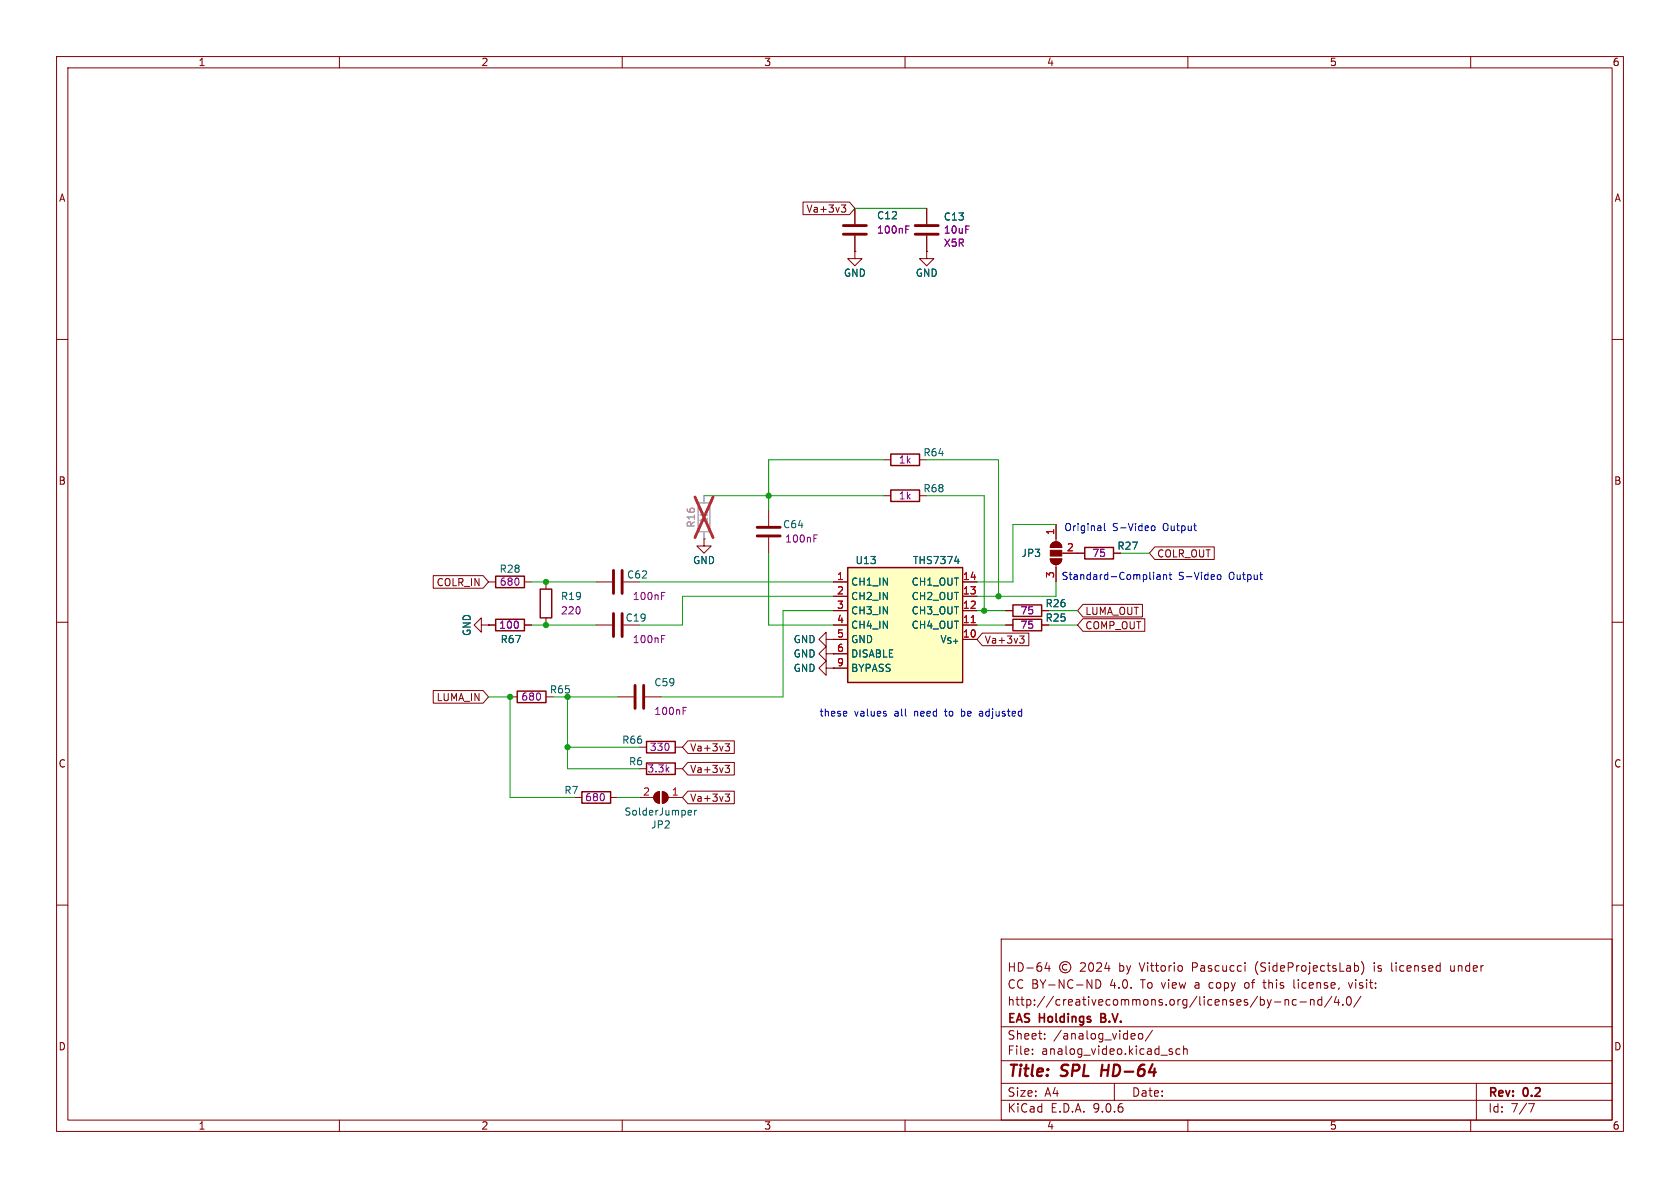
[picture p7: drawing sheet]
<svg xmlns="http://www.w3.org/2000/svg" width="297mm" height="210mm" viewBox="0 0 297 210" stroke-linecap="round" stroke-linejoin="round" font-family="sans-serif">
<g fill="none" stroke="#840000" stroke-width=".18">
<path d="M10 10h277v190h-277zM12 12h273v186h-273zM60 10v2M110 10v2M160 10v2M210 10v2M260 10v2M151.1 36.8v2.8M151.1 44.5v1.2h1.3l-1.3 1.3-1.2-1.3h1.2M151.1 44.5h.1M151.1 41.7v2.8M163.8 44.5v1.2h1.3l-1.3 1.3-1.2-1.3h1.2"/>
<path d="M163.8 44.5h.1M10 60h2M285 60h2M124.5 95.3v1.2h1.2l-1.2 1.3-1.3-1.3h1.3M124.5 95.3h.1M135.9 90.2v2.8M135.9 95v2.8M156.2 87.6h1.3M162.6 87.6h1.2M190.5 97.8h1.3M196.8 97.8h1.3M10 110h2"/>
<path d="M177.8 108h1.3M177.8 110.5h1.3M184.1 108h1.3M184.1 110.5h1.3M285 110h2M90.2 123.2h1.2M96.5 123.2h1.3M109.2 123.2h2.8M113 135.9h1.3M113 132.1h1.3M114 123.2h2.8M117.1 140a1.02 1.02 0 0 1 1 1 1.02 1.02 0 0 1-1 1z"/>
<path d="M119.4 135.9h1.2M119.4 132.1h1.2M101.6 141h1.3M107.9 141h1.3M113 141h2.6M115.9 140.3l.7-.3v2a1.02 1.02 0 0 1-.9-.6 1.02 1.02 0 0 1 .2-1.1zM118.1 141h2.5M10 160h2M177 166h108v32h-108zM185.1 170.1l-.4 1.1h1M185.5 170.7v1M188.6 170.6a.52 .52 0 0 0-.8 .4 .52 .52 0 0 0 .8 .4"/>
<path d="M191 170.3l.6-.1 .2 .1 .1 .3-.9 1.1h.9M192.6 170.3l.2-.1a.81 .81 0 0 1 .6 .6 .81 .81 0 0 1-.3 .8l-.1 .1a.81 .81 0 0 1-.4-1.4zM193.7 173.2a.76 .76 0 0 1 .9 .7 .76 .76 0 0 1-.9 .8zM193.9 170.3l.6-.1 .2 .1v.3l-.9 1.1h.9M195.7 170.1l-.4 1.1h.9M196 170.7v1M208.9 170.8l.1 .2v.4l-.1 .2M220.1 170.2v.1M220.1 170.7v1M220.1 173.8v.8M223.2 173.7h.6M223.5 173.2v1.3l.2 .2"/>
<path d="M225.3 177.1h1.2M227.2 176.7v1M227.2 176.8l.2-.1 .3 .1 .1 .9M228.7 173.2v1.3l.3 .2M229.2 176.8l-.5-.1-.2 .3v.4l.1 .2h.6M229.8 177.1h1.2M231.7 176.8l.2-.1 .3 .1 .1 .9M231.7 176.7v1M233.7 176.8l-.5-.1-.2 .3v.4l.1 .2h.6M233.7 176.2v1.5M235.5 176.1l-1.3 2M236.2 176.1l-.3 1.1h.9"/>
<path d="M236.6 176.7v1M237.4 177.6v.1M238.2 176.3l.2-.1a.81 .81 0 0 1 .6 .6 .81 .81 0 0 1-.3 .8l-.2 .1a.81 .81 0 0 1-.3-1.4zM238.4 173.7l.3 1 .4-1M239.6 170.7h.3l.3 .3-.1 .6-.5 .1M240.6 176.1l-1.3 2M240.7 170a1.72 1.72 0 0 1 0 2.3M243 170.2v.1M243 170.7v1M246 170.2v1.3l.2 .2M256.5 170.7v.8v.1l.4 .1M285 160h2"/>
<path d="M60 198v2M110 198v2M160 198v2M177 194.5h108M177 191.5h108M177 187.5h108M177 181.5h108M182.5 186.3v.1M182.5 185.5v.1M184.7 183.6v.1M184.7 182.8v.1M197 191.5v3"/>
<path d="M200.5 182.7l.2 .4-.7 .1M200.6 183.6l-.1 .1M201.3 182.8l.2-.1 .5 .1v.6l-.1 .2-.4 .1-.2-.1zM203.7 182.1l-1.2 2M206.9 185.9l.3 .1 .1 .2-.2 .2h-.3M206.9 185.4l.3 .1M208.6 185.5l-.4-.1-.3 .3v.4l.1 .2h.6M209.2 185.5l.3-.1 .3 .1 .1 .9M209.2 184.9v1.5M210 198v2M260 198v2M261 191.5v6.5"/>
<path d="M270.2 195.1h1l-.6 1.5"/>
<circle cx="188.3" cy="171" r="1"/>
</g>
<path d="M194.9 188.2l-.3 2" fill="none" stroke="#840000" stroke-width=".4"/>
<path d="M194.6 179.9h.5M195.1 179.2h-.5v1.5h.6" fill="none" stroke="#840000" stroke-width=".3"/>
<path d="M157.5 86.6h5.1v2h-5.1zM191.8 96.8h5v2h-5zM179.1 106.9h5v2.1h-5zM179.1 109.5h5v2h-5zM91.4 122.2h5.1v2h-5.1zM102.9 140h5v2h-5zM114.3 134.9h5.1v2h-5.1zM114.3 131.1h5.1v2h-5.1z" fill="none" stroke="#840000" stroke-width=".25"/>
<path d="M149.1 39.9h4.1M149.1 41.4h4.1M133.9 93.2h4M133.9 94.7h4M112.3 121.2v4M113.8 121.2v4" fill="none" stroke="#840000" stroke-width=".51"/>
<path d="M160.1 39.9h.6M160.1 40.6h.5M143.9 95.2h.4M143.9 94.6h.6M120.8 125.6h.4M120.8 125h.6" fill="none" stroke="#840084" stroke-width=".18"/>
<path d="M123.4 88.9h2.1v5.1h-2.1z" fill="none" stroke="#a1a1a1" stroke-width=".25"/>
<path d="M124.5 87.6v1.3M124.5 94v1.3" fill="none" stroke="#a1a1a1" stroke-width=".18"/>
<path d="M122.9 87.9l3.2 7.1M126.1 87.9l-3.2 7.1" fill="none" stroke="#e12e31" stroke-width=".46"/>
<g fill="#840000" stroke="#840000" stroke-width=".18">
<path d="M117.1 140a1.02 1.02 0 0 1 1 1 1.02 1.02 0 0 1-1 1z"/>
<path d="M115.9 140.3l.7-.3v2a1.02 1.02 0 0 1-.9-.6 1.02 1.02 0 0 1 .2-1.1z"/>
</g>
<path d="M121.8 143.2l.4 .1 .1 .2-.7 .2M122.2 144l-.4 .1M122.8 143.2v.9M123.2 143.2l-.4 .3" fill="none" stroke="#006464" stroke-width=".18"/>
<path d="M149.9 100.3h20.3v20.4h-20.3z" fill="#ffffc2"/>
<path d="M157.5 80.3h5.1v2h-5.1zM87.6 101.9h5.1v2h-5.1zM87.6 109.5h5.1v2h-5.1zM95.5 104.1h2v5.1h-2zM149.9 100.3h20.3v20.4h-20.3z" fill="none" stroke="#840000" stroke-width=".25"/>
<g fill="none" stroke="#840000" stroke-width=".18">
<path d="M142 35.7h8.2l.9 1.1-.9 1.1h-8.2zM148.7 36.2h.8l-.4 .5 .4 .1v.5l-.2 .2h-.4M151.1 36.8v2.8M163.8 36.8v2.8M151.1 44.5h.1M151.1 41.7v2.8M163.8 44.5h.1M163.8 41.7v2.8M124.5 95.3h.1M156.2 81.3h1.3M162.6 81.3h1.2M185.7 98.8h2a1.02 1.02 0 0 1-1 1 1.02 1.02 0 0 1-1-1z"/>
<path d="M186 96.1a1.02 1.02 0 0 1 1.1-.3 1.02 1.02 0 0 1 .6 1h-2zM186.7 92.7v3.1M186.7 99.8v3.1M187.7 97.8h4.1M196.8 97.8h1.3M204.2 96.7h10.5v2.2h-10.5l-1-1.1zM76.6 101.8h8.8l1 1.1-1 1.1h-8.8zM85.1 110.5v-1.3l-1.3 1.3 1.3 1.3v-1.3h1.3M86.4 110.5h.1M86.4 102.9h1.2M86.4 110.5h1.2M92.7 102.9h1.3"/>
<path d="M92.7 110.5h1.3M96.5 102.9v1.2M96.5 109.2v1.3M105.4 102.9h2.8M105.4 110.5h2.8M146 113v-1.2l-1.2 1.2 1.2 1.3v-1.3h1.3M146 118.1v-1.3l-1.2 1.3 1.2 1.3v-1.3h1.3M146 115.6v-1.3l-1.2 1.3 1.2 1.2v-1.2h1.3M147.3 113h.1M147.3 118.1h.1M147.3 115.6h.1M147.3 102.9h2.6"/>
<path d="M147.3 105.4h2.6M147.3 108h2.6M147.3 110.5h2.6M147.3 113h2.6M147.3 115.6h2.6M147.3 118.1h2.6M170.2 102.9h2.5M170.2 105.4h2.5M170.2 108h2.5M170.2 110.5h2.5M170.2 113h2.5M173.7 111.9h8.2v2.2h-8.2l-1-1.1z"/>
<path d="M177.8 108h1.3M177.8 110.5h1.3M180.3 112.4h.7l-.4 .5 .4 .1v.5l-.2 .2h-.4M184.1 108h1.3M184.1 110.5h1.3M191.5 106.8h10.5v2.3h-10.5l-1-1.1zM191.5 109.4h10.9v2.2h-10.9l-1-1.1zM76.6 122.1h8.8l1 1.1-1 1.1h-8.8zM121.6 131h8.2v2.2h-8.2l-1-1.1zM121.6 134.8h8.2v2.2h-8.2l-1-1.1zM121.6 139.9h8.2v2.2h-8.2l-1-1.1zM128.2 131.5h.8l-.4 .5 .3 .1 .1 .4-.3 .3h-.3"/>
<path d="M128.2 135.3h.8l-.4 .5 .3 .1 .1 .4-.3 .3h-.3M128.2 140.4h.8l-.4 .5 .3 .1 .1 .4-.3 .2h-.3"/>
</g>
<path d="M171.7 110.1h.7" fill="none" stroke="#a90000" stroke-width=".18"/>
<path d="M168.8 99.2h.8M169.4 98.8v.8" fill="none" stroke="#006464" stroke-width=".18"/>
<path d="M161.8 39.9h4.1M161.8 41.4h4.1M108.5 100.8v4.1M108.5 108.5v4M110 100.8v4.1M110 108.5v4" fill="none" stroke="#840000" stroke-width=".51"/>
<g fill="#840000" stroke="#840000" stroke-width=".18">
<path d="M186 96.1a1.02 1.02 0 0 1 1.1-.3 1.02 1.02 0 0 1 .6 1h-2z"/>
<path d="M185.7 97.3h2v1h-2z"/>
<path d="M185.7 98.8h2a1.02 1.02 0 0 1-1 1 1.02 1.02 0 0 1-1-1z"/>
</g>
<path d="M160.1 39.9h.6M160.1 40.6h.5M117 112.9h.4M117 112.3h.6M117 105.3h.4M117 104.7h.6" fill="none" stroke="#840084" stroke-width=".18"/>
<g fill="none" stroke="#009600" stroke-width=".18">
<path d="M151.1 36.8h12.7M124.5 87.6h31.7M135.9 97.8v12.7h11.4M156.2 81.3h-20.3v8.9M163.8 87.6h10.2v20.4M163.8 81.3h12.7v24.1M186.7 92.7h-7.6v10.2h-6.4M198.1 97.8h5.1M94 110.5h11.4M94 102.9h11.4M113 102.9h34.3M147.3 105.4h-26.7v5.1h-7.6"/>
<path d="M147.3 108h-8.9v15.2h-21.6M172.7 110.5h5.1M172.7 108h5.1M185.4 110.5h5.1M185.4 108h5.1M186.7 102.9v2.5h-14M86.4 123.2h3.8v17.8h11.4M100.3 132.1h12.7M109.2 123.2h-8.9v12.7h12.7M109.2 141h3.8"/>
</g>
<g fill="none" stroke="#0000c2" stroke-width=".18">
<path d="M195.2 92.5v1.1l.2 .2M203.6 93.1l.2-.1 .3 .1 .1 .5-.1 .1-.3 .1-.2-.1zM203.9 101.2v.1M203.9 101.6v.8M204.5 101.7h.5l.1 .7M205.1 101.9l-.4 .1-.2 .1 .2 .3h.4M205.7 101.7l.2-.1 .3 .1v.7M205.7 101.6v.8M206.7 101.6h.4M206.8 101.2v1.1l.3 .1M215.3 101.7l.1-.1 .4 .1 .1 .5-.2 .2h-.3l-.1-.1zM149.5 125.7l.2 .3-.6 .2"/>
<path d="M149.7 126.5l-.2 .1M156.7 126.2v.3M170 125.3v1.3M170 126.5l.1 .1M170.1 125.7l-.1 .1M173.5 125.7l-.3 .1M173.6 126.1h-.3l-.2 .2 .1 .2 .4 .1"/>
</g>
<path d="M124.5 87.6v1.3M124.5 94v1.3" fill="none" stroke="#a1a1a1" stroke-width=".18"/>
<path d="M122.9 87.9l3.2 7.1M126.1 87.9l-3.2 7.1" fill="none" stroke="#e12e31" stroke-width=".46"/>
<g fill="#009600" stroke="#009600" stroke-width=".18">
<circle cx="174" cy="108" r=".46"/>
<circle cx="176.5" cy="105.4" r=".46"/>
<circle cx="96.5" cy="102.9" r=".46"/>
<circle cx="135.9" cy="87.6" r=".46"/>
<circle cx="96.5" cy="110.5" r=".46"/>
<circle cx="100.3" cy="132.1" r=".46"/>
<circle cx="90.2" cy="123.2" r=".46"/>
<circle cx="100.3" cy="123.2" r=".46"/>
</g>
<g font-size="2.8" fill="#840000">
<text x="178" y="190.9">Title:</text>
<text x="187.7" y="190.9">SPL</text>
<text x="195.5" y="190.9">HD-64</text>
</g>
<g font-size="2.1" fill="#840000">
<text x="178" y="172">HD-64</text>
<text x="198" y="172">by</text>
<text x="201.8" y="172">Vittorio</text>
<text x="211.1" y="172">Pascucci</text>
<text x="222.4" y="172">(SideProjectsLab)</text>
<text x="243.6" y="172">is</text>
<text x="246.8" y="172">licensed</text>
<text x="257.4" y="172">under</text>
<text x="178" y="178">http://creativecommons.org/licenses/by-nc-nd/4.0/</text>
<text x="178" y="175">CC BY-NC-ND</text>
<text x="196.2" y="175">4.0.</text>
<text x="201.8" y="175">To view</text>
<text x="211.6" y="175">a</text>
<text x="214.3" y="175">copy</text>
<text x="220.7" y="175">of</text>
<text x="224.3" y="175">this</text>
<text x="229.7" y="175">license,</text>
<text x="239.6" y="175">visit:</text>
<text x="178" y="184">Sheet:</text>
<text x="178" y="181.2">EAS</text>
<text x="183.8" y="181.2">Holdings</text>
<text x="186.2" y="184">/analog_video/</text>
<text x="195.3" y="181.2">B.V.</text>
<text x="178" y="186.7">File:</text>
<text x="184.1" y="186.7">analog_video.kicad_sch</text>
<text x="178" y="196.9">KiCad</text>
<text x="178" y="194.1">Size:</text>
<text x="184.7" y="194.1">A4</text>
<text x="185.7" y="196.9">E.D.A.</text>
<text x="193.3" y="196.9">9.0.6</text>
<text x="200" y="194.1">Date:</text>
<text x="263" y="194.3">Rev:</text>
<text x="263" y="196.9">Id:</text>
<text x="267.1" y="196.9">7/7</text>
<text x="269.4" y="194.3">0.2</text>
</g>
<g font-size="1.8" fill="#840000">
<text x="35" y="11.9">1</text>
<text x="85" y="11.9">2</text>
<text x="135" y="11.9">3</text>
<text x="185" y="11.9">4</text>
<text x="235" y="11.9">5</text>
<text x="285" y="11.9">6</text>
<text x="10.3" y="35.9">A</text>
<text x="285.3" y="35.9">A</text>
<text x="142.5" y="37.8">Va+3v3</text>
<text x="10.3" y="85.9">B</text>
<text x="285.3" y="85.9">B</text>
<text x="204.5" y="98.7">COLR_OUT</text>
<text x="77.1" y="103.8">COLR_IN</text>
<text x="174" y="114">Va+3v3</text>
<text x="191.8" y="108.9">LUMA_OUT</text>
<text x="191.8" y="111.4">COMP_OUT</text>
<text x="77.1" y="124.1">LUMA_IN</text>
<text x="10.3" y="135.9">C</text>
<text x="121.9" y="133">Va+3v3</text>
<text x="121.9" y="136.8">Va+3v3</text>
<text x="285.3" y="135.9">C</text>
<text x="121.9" y="141.9">Va+3v3</text>
<text x="10.3" y="185.9">D</text>
<text x="285.3" y="185.9">D</text>
<text x="35" y="199.9">1</text>
<text x="85" y="199.9">2</text>
<text x="135" y="199.9">3</text>
<text x="185" y="199.9">4</text>
<text x="235" y="199.9">5</text>
<text x="285" y="199.9">6</text>
</g>
<g font-size="1.8" fill="#840084">
<text x="154.9" y="41.5">100nF</text>
<text x="166.8" y="41.5">10uF</text>
<text x="166.8" y="43.8">X5R</text>
<text x="158.8" y="82.1">1k</text>
<text x="158.8" y="88.5">1k</text>
<text x="138.7" y="96.1">100nF</text>
<text x="193" y="98.7">75</text>
<text x="88.3" y="103.7">680</text>
<text x="111.8" y="106.3">100nF</text>
<text x="88.1" y="111.4">100</text>
<text x="99.1" y="108.8">220</text>
<text x="111.8" y="113.9">100nF</text>
<text x="180.3" y="108.8">75</text>
<text x="180.3" y="111.4">75</text>
<text x="92.1" y="124.1">680</text>
<text x="115.6" y="126.6">100nF</text>
<text x="114.4" y="136.8">3.3k</text>
<text x="114.8" y="132.9">330</text>
<text x="103.3" y="141.8">680</text>
</g>
<g font-size="1.8" fill="#006464">
<text x="154.9" y="39">C12</text>
<text x="166.8" y="39.2">C13</text>
<text x="149.1" y="49.1">GND</text>
<text x="161.8" y="49.1">GND</text>
<text x="163.2" y="80.9">R64</text>
<text x="163.2" y="87.2">R68</text>
<text x="138.3" y="93.6">C64</text>
<text x="88.2" y="101.4">R28</text>
<text x="122.4" y="99.9">GND</text>
<text x="151.1" y="99.9">U13</text>
<text x="161.3" y="99.9">THS7374</text>
<text x="180.5" y="98.7">JP3</text>
<text x="197.4" y="97.4">R27</text>
<text x="99.1" y="106.3">R19</text>
<text x="110.8" y="102.5">C62</text>
<text x="150.4" y="103.7">CH1_IN</text>
<text x="150.4" y="106.3">CH2_IN</text>
<text x="161.1" y="103.7">CH1_OUT</text>
<text x="161.1" y="106.3">CH2_OUT</text>
<text x="184.7" y="107.5">R26</text>
<text x="83.4" y="112.5" transform="rotate(-90 83.4 112.5)">GND</text>
<text x="88.4" y="113.9">R67</text>
<text x="110.5" y="110.1">C19</text>
<text x="140.2" y="113.9">GND</text>
<text x="150.4" y="108.8">CH3_IN</text>
<text x="150.4" y="111.4">CH4_IN</text>
<text x="150.4" y="113.9">GND</text>
<text x="161.1" y="108.8">CH3_OUT</text>
<text x="161.1" y="111.4">CH4_OUT</text>
<text x="166.1" y="113.9">V_{S+}</text>
<text x="184.7" y="110.1">R25</text>
<text x="140.2" y="119">GND</text>
<text x="140.2" y="116.4">GND</text>
<text x="150.4" y="116.4">DISABLE</text>
<text x="150.4" y="119">BYPASS</text>
<text x="115.6" y="121.5">C59</text>
<text x="109.9" y="131.7">R66</text>
<text x="111.1" y="135.5">R6</text>
<text x="99.7" y="140.6">R7</text>
<text x="110.3" y="144.4">SolderJumper</text>
<text x="115" y="146.7">JP2</text>
</g>
<text font-size="1.8" fill="#989898" x="123" y="93.4" transform="rotate(-90 123 93.4)">R16</text>
<text font-size="1.8" fill="#a1a1a1" x="125.3" y="92.7" transform="rotate(-90 125.3 92.7)">1k</text>
<g font-size="1.8" fill="#a90000">
<text x="186.4" y="94.7" transform="rotate(-90 186.4 94.7)">1</text>
<text x="188.5" y="97.5">2</text>
<text x="147.9" y="102.6">1</text>
<text x="147.9" y="105.2">2</text>
<text x="147.9" y="107.7">3</text>
<text x="170.1" y="102.6">14</text>
<text x="170.1" y="105.2">13</text>
<text x="170.1" y="107.7">12</text>
<text x="186.4" y="102.3" transform="rotate(-90 186.4 102.3)">3</text>
<text x="147.9" y="110.2">4</text>
<text x="147.9" y="112.8">5</text>
<text x="170.1" y="110.2">11</text>
<text x="170.1" y="112.8">10</text>
<text x="147.9" y="115.3">6</text>
<text x="147.9" y="117.9">9</text>
<text x="113.6" y="140.7">2</text>
<text x="118.7" y="140.7">1</text>
</g>
<g font-size="1.8" fill="#0000c2">
<text x="188.1" y="94.1">Original</text>
<text x="196.7" y="94.1">S-Video</text>
<text x="205.7" y="94.1">Output</text>
<text x="187.6" y="102.7">Standard-Compliant</text>
<text x="208.3" y="102.7">S-Video</text>
<text x="217.4" y="102.7">Output</text>
<text x="144.8" y="126.8">these</text>
<text x="151" y="126.8">values</text>
<text x="158.2" y="126.8">all</text>
<text x="161.9" y="126.8">need</text>
<text x="167.5" y="126.8">to</text>
<text x="170.6" y="126.8">be</text>
<text x="174" y="126.8">adjusted</text>
</g>
<text font-size="1.8" fill="#009600" x="97.1" y="122.8">R65</text>
</svg>
